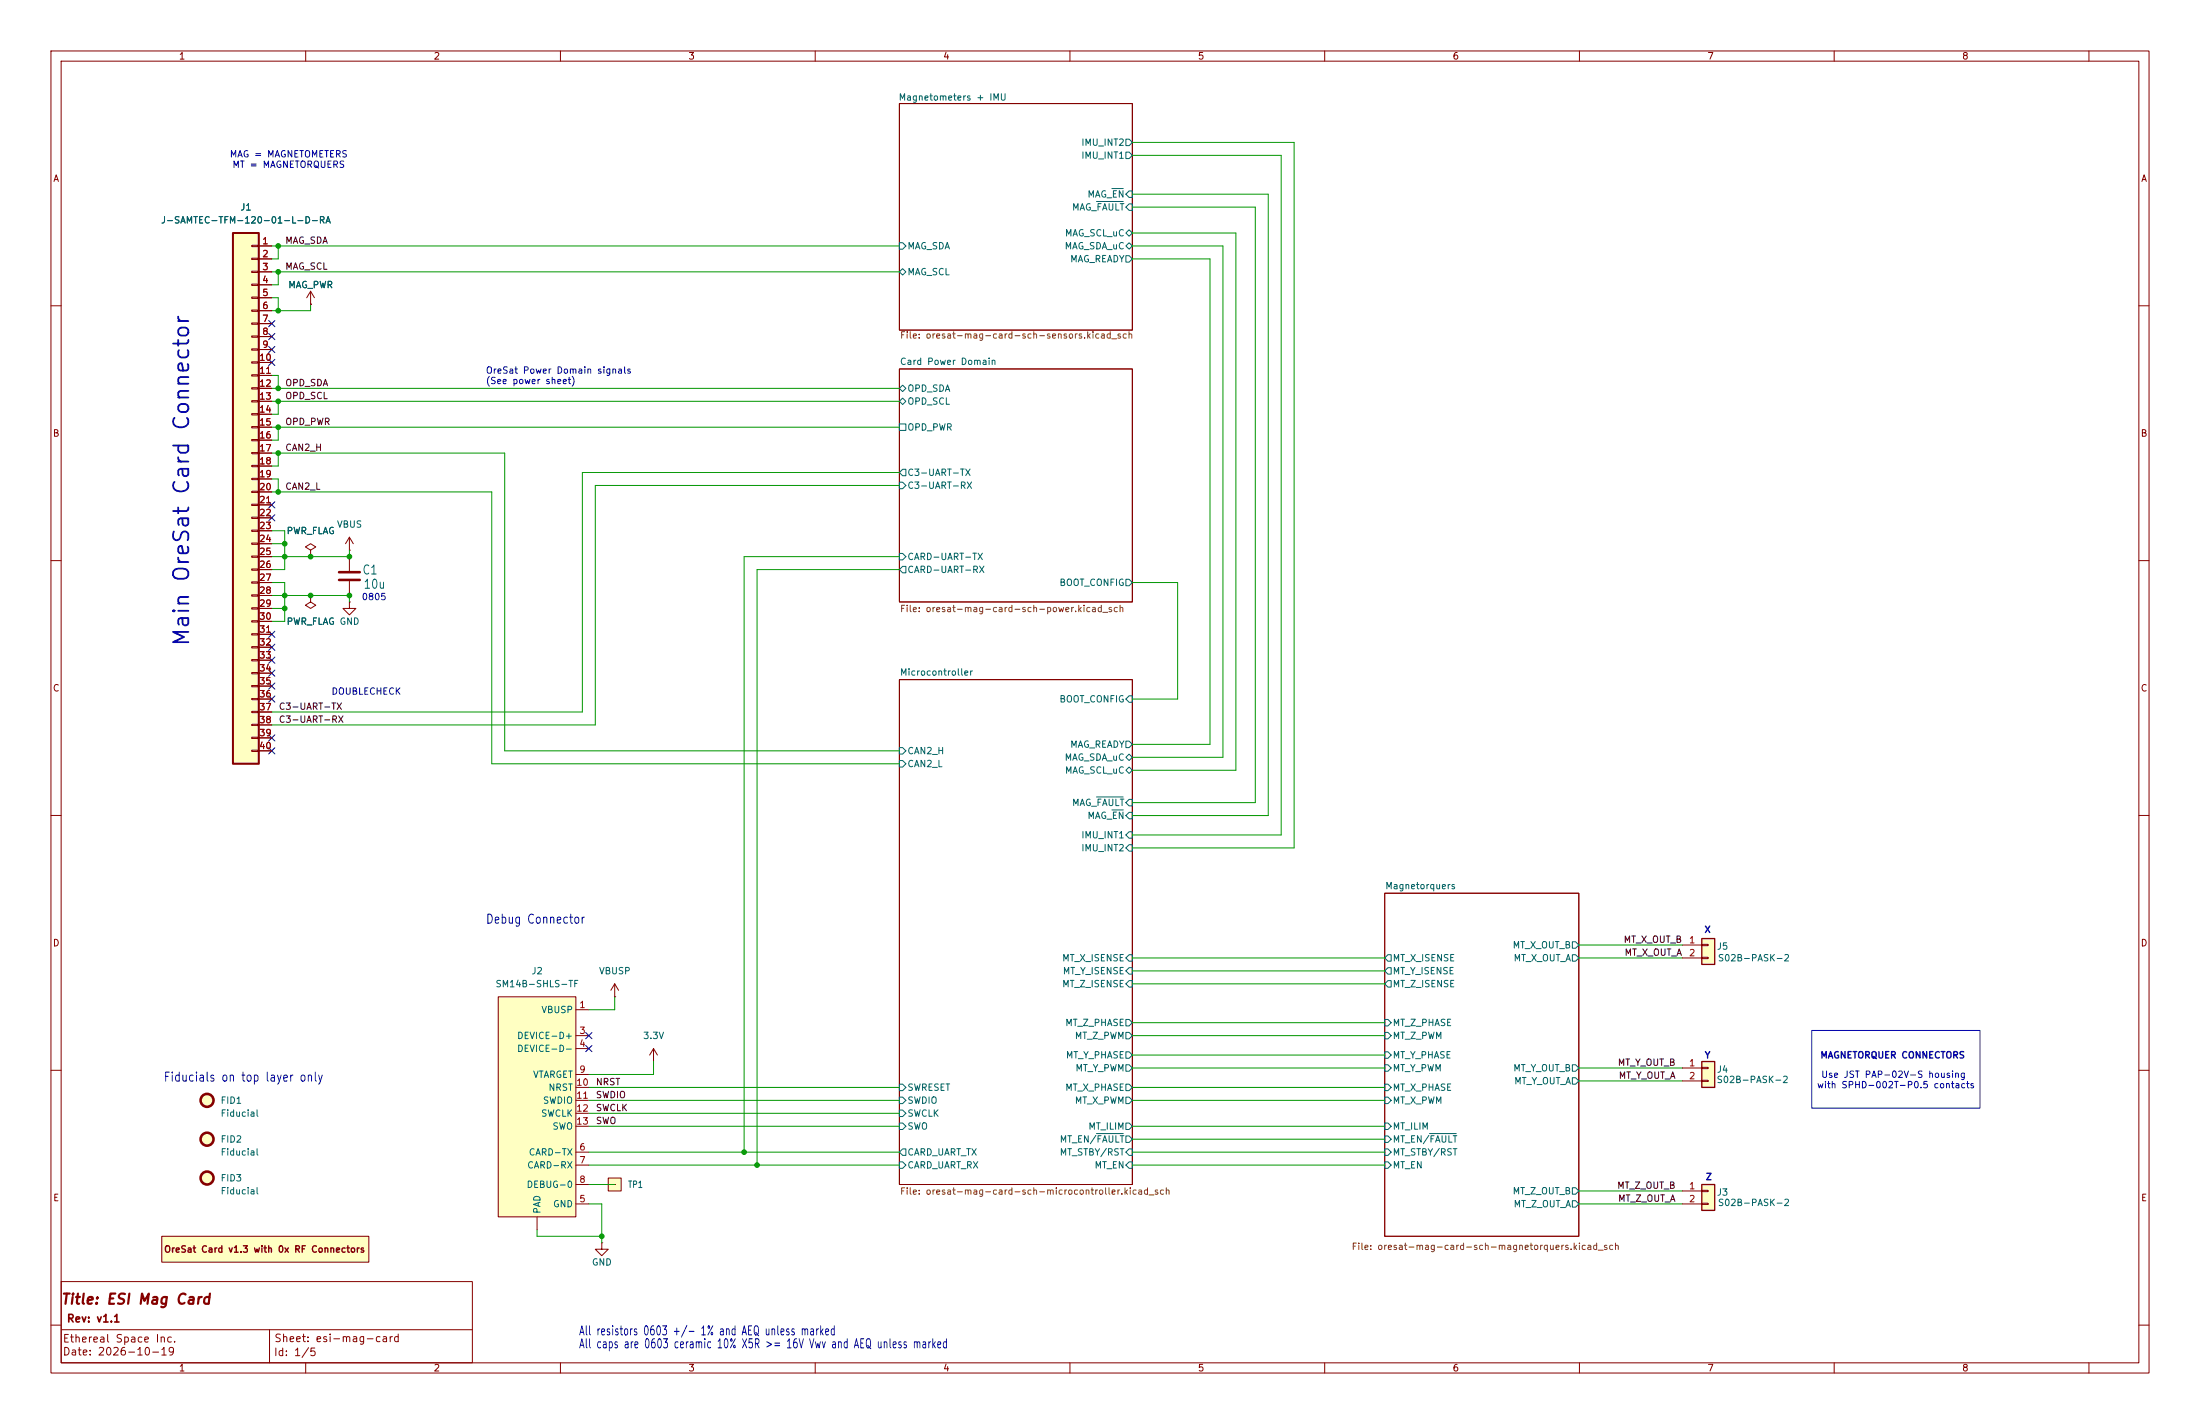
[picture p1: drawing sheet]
<svg xmlns="http://www.w3.org/2000/svg" width="432mm" height="279mm" viewBox="0 0 432 279" stroke-linecap="round" stroke-linejoin="round" font-family="sans-serif">
<g fill="none" stroke="#840000" stroke-width=".2">
<path d="M10 10h411.8v259.4h-411.8zM12 12h407.8v255.4h-407.8zM60 10v2M110 10v2M160 10v2M210 10v2M260 10v2M310 10v2M360 10v2M410 10v2M176.5 20.3h45.7v44.5h-45.7zM10 60h2"/>
<path d="M176.5 72.4h45.7v45.7h-45.7zM419.8 60h2M10 110h2M419.8 110h2M176.5 133.4h45.7v99h-45.7zM10 160h2M419.8 160h2M271.8 175.3h38.1v67.3h-38.1zM10 210h2M419.8 210h2M10 260h2M12 251.5h80.7v15.9h-80.7z"/>
<path d="M419.8 260h2M12.1 260.9h80.6M52.9 260.9v6.5M60 267.4v2M110 267.4v2M160 267.4v2M210 267.4v2M260 267.4v2M310 267.4v2M360 267.4v2M410 267.4v2"/>
</g>
<g fill="none" stroke="#006464" stroke-width=".2">
<path d="M215.2 39.5h5.3M218.2 37h2.3M221 27.3h.6l.6 .6-.6 .7h-.6zM221 29.8h.6l.6 .7-.6 .6h-.6zM221.6 37.5h.6v1.2h-.6l-.6-.6zM176.5 47.6h.7l.6 .7-.6 .6h-.7zM176.5 53.3l.7-.6 .6 .6-.6 .7zM221 50.2h.6l.6 .6-.6 .6h-.6zM221 48.3l.6-.7 .6 .7-.6 .6zM221 45.7l.6-.6 .6 .6-.6 .7zM221.6 40h.6v1.3h-.6l-.6-.7zM176.5 78.7l.7-.6 .6 .6-.6 .7z"/>
<path d="M176.5 76.2l.7-.6 .6 .6-.6 .6zM176.5 83.2h1.3v1.3h-1.3zM176.5 94.6h.7l.6 .7-.6 .6h-.7zM177.2 92.1h.6v1.2h-.6l-.7-.6zM176.5 108.6h.7l.6 .6-.6 .7h-.7zM177.2 111.1h.6v1.3h-.6l-.7-.6zM221 113.7h.6l.6 .6-.6 .6h-.6zM221.6 136.5h.6v1.3h-.6l-.6-.6zM176.5 149.2h.7l.6 .7-.6 .6h-.7zM176.5 146.7h.7l.6 .6-.6 .7h-.7zM215.2 156.4h5.3M218.2 158.9h2.3"/>
<path d="M221 145.4h.6l.6 .7-.6 .6h-.6zM221 148.6l.6-.6 .6 .6-.6 .6zM221 151.1l.6-.6 .6 .6-.6 .7zM221.6 159.4h.6v1.3h-.6l-.6-.7zM221.6 156.8h.6v1.3h-.6l-.6-.6zM221.6 163.2h.6v1.3h-.6l-.6-.7zM221.6 165.7h.6v1.3h-.6l-.6-.6zM221.6 192.4h.6v1.3h-.6l-.6-.7zM221.6 189.9h.6v1.2h-.6l-.6-.6zM221.6 187.3h.6v1.3h-.6l-.6-.6zM272.4 187.3h.6v1.3h-.6l-.6-.6zM272.4 189.9h.6v1.2h-.6l-.6-.6z"/>
<path d="M272.4 192.4h.6v1.3h-.6l-.6-.7zM308.6 187.3h.6l.7 .7-.7 .6h-.6zM308.6 184.8h.6l.7 .6-.7 .7h-.6zM176.5 215.3h.7l.6 .6-.6 .6h-.7zM176.5 217.8h.7l.6 .6-.6 .7h-.7zM176.5 212.7h.7l.6 .7-.6 .6h-.7zM221 208.9h.6l.6 .7-.6 .6h-.6zM221 202.6h.6l.6 .6-.6 .6h-.6zM221 215.3h.6l.6 .6-.6 .6h-.6zM221 200h.6l.6 .7-.6 .6h-.6zM221 206.4h.6l.6 .6-.6 .6h-.6zM221 212.7h.6l.6 .7-.6 .6h-.6z"/>
<path d="M271.8 200h.6l.6 .7-.6 .6h-.6zM271.8 202.6h.6l.6 .6-.6 .6h-.6zM271.8 206.4h.6l.6 .6-.6 .6h-.6zM271.8 208.9h.6l.6 .7-.6 .6h-.6zM271.8 212.7h.6l.6 .7-.6 .6h-.6zM271.8 215.3h.6l.6 .6-.6 .6h-.6zM308.6 208.9h.6l.7 .7-.7 .6h-.6zM308.6 211.5h.6l.7 .6-.7 .6h-.6zM176.5 220.3h.7l.6 .7-.6 .6h-.7zM176.5 228h.7l.6 .6-.6 .6h-.7zM177.2 225.4h.6v1.3h-.6l-.7-.6zM215.2 222.4h5.3"/>
<path d="M221 220.3h.6l.6 .7-.6 .6h-.6zM221 222.9h.6l.6 .6-.6 .7h-.6zM221.6 228h.6v1.2h-.6l-.6-.6zM221.6 225.4h.6v1.3h-.6l-.6-.6zM271.8 225.4h.6l.6 .7-.6 .6h-.6zM271.8 220.3h.6l.6 .7-.6 .6h-.6zM271.8 228h.6l.6 .6-.6 .6h-.6zM271.8 222.9h.6l.6 .6-.6 .7h-.6zM280.6 222.4h5.2M308.6 233h.6l.7 .7-.7 .6h-.6zM308.6 235.6h.6l.7 .6-.7 .7h-.6z"/>
</g>
<path d="M31.7 242.6h40.7v5.1h-40.7z" fill="#ffffc2"/>
<path d="M31.7 242.6h40.7v5.1h-40.7z" fill="none" stroke="#840000" stroke-width=".2"/>
<circle cx="40.6" cy="223.5" r="1.27" fill="#ffffc2" stroke="#ffffc2" stroke-width=".2"/>
<circle cx="40.6" cy="223.5" r="1.27" fill="none" stroke="#840000" stroke-width=".51"/>
<path d="M334 184.2h2.5v5h-2.5z" fill="#ffffc2"/>
<path d="M334 184.2h2.5v5h-2.5z" fill="none" stroke="#840000" stroke-width=".25"/>
<path d="M68.6 118.1v1.3h1.2l-1.2 1.3-1.3-1.3h1.3M68.6 118.1h.1M330.2 185.4h3.8M330.2 188h3.8M334 185.3h1.3v.2h-1.3zM334 187.8h1.3v.3h-1.3z" fill="none" stroke="#840000" stroke-width=".2"/>
<path d="M119.4 231.1h2.5v2.6h-2.5z" fill="#ffffc2"/>
<path d="M119.4 231.1h2.5v2.6h-2.5zM120.6 232.4h.1" fill="none" stroke="#840000" stroke-width=".2"/>
<path d="M97.8 195.6h15.2v43.2h-15.2z" fill="#ffffc2"/>
<g fill="none" stroke="#840000" stroke-width=".2">
<path d="M61 116.8v1.3l1 .6-1 .7-1.1-.7 1.1-.6M61 116.8h.1M61 108l1-.7-1-.6-1.1 .6 1.1 .7v1.2M61 109.2h.1M68.6 108h.1M68.6 105.4v2.6M68.6 109.2v2.8M68.6 114v2.8M68.6 105.4l-.8 1.3M68.6 105.4l.7 1.3M97.8 195.6h15.2v43.2h-15.2zM113 198.1h2.6"/>
<path d="M113 203.2h2.6M113 205.7h2.6M113 210.8h2.6M113 213.4h2.6M113 215.9h2.6M113 218.4h2.6M105.4 238.8v2.5M113 236.2h2.6M113 226.1h2.6M113 228.6h2.6M113 232.4h2.6M113 221h2.6"/>
<path d="M118.1 243.8v1.3h1.3l-1.3 1.3-1.3-1.3h1.3M118.1 243.8h.1"/>
</g>
<g fill="#ffffc2" stroke="#ffffc2" stroke-width=".2">
<circle cx="40.6" cy="231.1" r="1.27"/>
<circle cx="40.6" cy="215.9" r="1.27"/>
</g>
<g fill="none" stroke="#840000" stroke-width=".51">
<path d="M66.5 112.3h4.1M66.5 113.8h4.1"/>
<circle cx="40.6" cy="215.9" r="1.27"/>
<circle cx="40.6" cy="231.1" r="1.27"/>
</g>
<path d="M45.7 45.7h5.1v104.2h-5.1z" fill="#ffffc2"/>
<g fill="none" stroke="#840000" stroke-width=".2">
<path d="M49.4 48.1h1.3v.3h-1.3zM49.4 50.7h1.3v.2h-1.3zM49.4 53.2h1.3v.3h-1.3zM49.4 55.8h1.3v.2h-1.3zM49.4 58.3h1.3v.2h-1.3zM50.8 48.3h2.5M50.8 50.8h2.5M50.8 53.3h2.5M50.8 55.9h2.5M50.8 58.4h2.5M61 59.7h.1M61 57.2l-.8 1.2"/>
<path d="M61 57.2l.7 1.2M61 57.2v2.5M49.4 60.8h1.3v.3h-1.3zM49.4 63.4h1.3v.2h-1.3zM49.4 65.9h1.3v.3h-1.3zM49.4 68.5h1.3v.2h-1.3zM49.4 71h1.3v.2h-1.3zM49.4 73.5h1.3v.3h-1.3zM49.4 76.1h1.3v.2h-1.3zM49.4 78.6h1.3v.3h-1.3zM50.8 61h2.5M50.8 63.5h2.5"/>
<path d="M50.8 66h2.5M50.8 68.6h2.5M50.8 71.1h2.5M50.8 73.7h2.5M50.8 76.2h2.5M50.8 78.7h2.5M49.4 81.2h1.3v.2h-1.3zM49.4 83.7h1.3v.2h-1.3zM49.4 86.2h1.3v.3h-1.3zM49.4 88.8h1.3v.2h-1.3zM49.4 91.3h1.3v.3h-1.3zM49.4 93.9h1.3v.2h-1.3z"/>
<path d="M49.4 96.4h1.3v.2h-1.3zM49.4 98.9h1.3v.3h-1.3zM50.8 81.3h2.5M50.8 83.8h2.5M50.8 86.4h2.5M50.8 88.9h2.5M50.8 91.4h2.5M50.8 94h2.5M50.8 96.5h2.5M50.8 99.1h2.5M49.4 101.5h1.3v.2h-1.3zM49.4 104h1.3v.3h-1.3z"/>
<path d="M49.4 106.6h1.3v.2h-1.3zM49.4 109.1h1.3v.2h-1.3zM49.4 111.6h1.3v.3h-1.3zM49.4 114.2h1.3v.2h-1.3zM49.4 116.7h1.3v.3h-1.3zM49.4 119.3h1.3v.2h-1.3zM50.8 101.6h2.5M50.8 104.1h2.5M50.8 106.7h2.5M50.8 109.2h2.5M50.8 111.8h2.5M50.8 114.3h2.5"/>
<path d="M50.8 116.8h2.5M50.8 119.4h2.5M49.4 121.8h1.3v.2h-1.3zM49.4 124.3h1.3v.3h-1.3zM49.4 126.9h1.3v.2h-1.3zM49.4 129.4h1.3v.3h-1.3zM49.4 132h1.3v.2h-1.3zM49.4 134.5h1.3v.2h-1.3zM49.4 137h1.3v.3h-1.3zM49.4 139.6h1.3v.2h-1.3zM50.8 121.9h2.5M50.8 124.5h2.5"/>
<path d="M50.8 127h2.5M50.8 129.5h2.5M50.8 132.1h2.5M50.8 134.6h2.5M50.8 137.2h2.5M50.8 139.7h2.5M49.4 142.1h1.3v.3h-1.3zM49.4 144.7h1.3v.2h-1.3zM49.4 147.2h1.3v.2h-1.3zM50.8 142.2h2.5M50.8 144.8h2.5M50.8 147.3h2.5"/>
<path d="M120.6 195.6h.1M120.6 193l.8 1.3M120.6 193l-.7 1.3M120.6 193v2.6M128.3 205.7l-.8 1.3M128.3 205.7l.7 1.3M128.3 205.7v2.6"/>
</g>
<path d="M45.7 45.7h5.1v104.2h-5.1z" fill="none" stroke="#840000" stroke-width=".4"/>
<path d="M334 208.3h2.5v5.1h-2.5z" fill="#ffffc2"/>
<path d="M334 208.3h2.5v5.1h-2.5z" fill="none" stroke="#840000" stroke-width=".25"/>
<path d="M330.2 209.6h3.8M330.2 212.1h3.8M334 209.4h1.3v.3h-1.3zM334 212h1.3v.2h-1.3z" fill="none" stroke="#840000" stroke-width=".2"/>
<path d="M334 232.4h2.5v5.1h-2.5z" fill="#ffffc2"/>
<path d="M334 232.4h2.5v5.1h-2.5z" fill="none" stroke="#840000" stroke-width=".25"/>
<g fill="none" stroke="#840000" stroke-width=".2">
<path d="M50.8 48.3h2.5M50.8 50.8h2.5M50.8 53.3h2.5M50.8 55.9h2.5M50.8 58.4h2.5M61 59.7h.1M50.8 61h2.5M50.8 63.5h2.5M50.8 66h2.5M50.8 68.6h2.5M50.8 71.1h2.5M50.8 73.7h2.5"/>
<path d="M50.8 76.2h2.5M50.8 78.7h2.5M50.8 81.3h2.5M50.8 83.8h2.5M50.8 86.4h2.5M50.8 88.9h2.5M50.8 91.4h2.5M50.8 94h2.5M50.8 96.5h2.5M50.8 99.1h2.5M50.8 101.6h2.5M50.8 104.1h2.5"/>
<path d="M50.8 106.7h2.5M50.8 109.2h2.5M50.8 111.8h2.5M50.8 114.3h2.5M50.8 116.8h2.5M50.8 119.4h2.5M61 116.8h.1M61 109.2h.1M50.8 121.9h2.5M50.8 124.5h2.5M50.8 127h2.5M50.8 129.5h2.5"/>
<path d="M50.8 132.1h2.5M50.8 134.6h2.5M50.8 137.2h2.5M50.8 139.7h2.5M50.8 142.2h2.5M50.8 144.8h2.5M50.8 147.3h2.5M330.2 233.7h3.8M330.2 236.2h3.8M334 233.6h1.3v.2h-1.3zM334 236.1h1.3v.2h-1.3z"/>
</g>
<g fill="none" stroke="#009600" stroke-width=".2">
<path d="M222.2 27.9h31.8v138.5h-31.8M222.2 38.1h26.7v121.9h-26.7M222.2 30.5h29.3v133.3h-29.3M53.3 58.4h1.3v2.6M53.3 48.3h123.2M53.3 53.3h123.2M54.6 48.3v2.5h-1.3M54.6 53.3v2.6h-1.3M61 59.7v1.3h-7.7M222.2 50.8h15.3v95.3h-15.3M222.2 48.3h17.8v100.3h-17.8M222.2 45.7h20.4v105.4h-20.4"/>
<path d="M222.2 40.6h24.2v116.9h-24.2M53.3 73.7h1.3v2.5M53.3 78.7h123.2M53.3 76.2h123.2M54.6 78.7v2.6h-1.3M53.3 94h1.3v2.5M53.3 83.8h123.2M53.3 88.9h45.8v58.4h77.4M53.3 96.5h43.2v53.4h80M54.6 83.8v2.6h-1.3M54.6 88.9v2.5h-1.3M176.5 95.3h-59.7v46.9h-63.5"/>
<path d="M176.5 92.7h-62.2v47h-61M53.3 116.8h15.3v1.3M53.3 114.3h2.6v7.6h-2.6M53.3 119.4h2.6M53.3 104.1h2.6v7.7h-2.6M53.3 106.7h2.6M68.6 108v1.2h-15.3M176.5 111.8h-27.9v116.8M176.5 109.2h-30.5v116.9M222.2 114.3h8.9v22.9h-8.9M120.6 195.6v2.5h-5M222.2 188h49.6"/>
<path d="M222.2 190.5h49.6M222.2 193h49.6M309.9 188h20.3M309.9 185.4h20.3M115.6 215.9h60.9M115.6 213.4h60.9M115.6 218.4h60.9M128.3 208.3v2.5h-12.7M222.2 209.6h49.6M222.2 215.9h49.6M222.2 213.4h49.6M222.2 203.2h49.6"/>
<path d="M222.2 207h49.6M222.2 200.7h49.6M309.9 209.6h20.3M309.9 212.1h20.3M115.6 226.1h60.9M115.6 228.6h60.9M115.6 236.2h2.5v7.6M115.6 232.4h5M115.6 221h60.9M222.2 226.1h49.6M222.2 228.6h49.6M222.2 221h49.6"/>
<path d="M222.2 223.5h49.6M309.9 236.2h20.3M309.9 233.7h20.3M105.4 241.3v1.3h12.7"/>
</g>
<g fill="none" stroke="#000084" stroke-width=".2">
<path d="M52.7 70.5l1.2 1.2M52.7 68l1.2 1.2M52.7 65.4l1.2 1.2M52.7 62.9l1.2 1.2M53.9 70.5l-1.2 1.2M53.9 68l-1.2 1.2M53.9 65.4l-1.2 1.2M53.9 62.9l-1.2 1.2M52.7 98.5l1.2 1.2M53.9 98.5l-1.2 1.2M52.7 101l1.2 1.2M53.9 101l-1.2 1.2"/>
<path d="M52.7 126.4l1.2 1.2M52.7 123.9l1.2 1.2M52.7 128.9l1.2 1.2M52.7 134l1.2 1.2M52.7 131.5l1.2 1.2M52.7 136.6l1.2 1.2M53.9 126.4l-1.2 1.2M53.9 123.9l-1.2 1.2M53.9 128.9l-1.2 1.2M53.9 134l-1.2 1.2M53.9 131.5l-1.2 1.2M53.9 136.6l-1.2 1.2"/>
<path d="M52.7 144.2l1.2 1.2M52.7 146.7l1.2 1.2M53.9 144.2l-1.2 1.2M53.9 146.7l-1.2 1.2M115 205.1l1.2 1.2M115 202.6l1.2 1.2M116.2 205.1l-1.2 1.2M116.2 202.6l-1.2 1.2"/>
</g>
<path d="M355.6 202.2h33v15.2h-33z" fill="none" stroke="#0000c2" stroke-width=".2"/>
<g fill="#009600" stroke="#009600" stroke-width=".2">
<circle cx="54.6" cy="48.3" r=".46"/>
<circle cx="54.6" cy="53.3" r=".46"/>
<circle cx="54.6" cy="76.2" r=".46"/>
<circle cx="54.6" cy="61" r=".46"/>
<circle cx="54.6" cy="83.8" r=".46"/>
<circle cx="68.6" cy="116.8" r=".46"/>
<circle cx="54.6" cy="78.7" r=".46"/>
<circle cx="54.6" cy="96.5" r=".46"/>
<circle cx="68.6" cy="109.2" r=".46"/>
<circle cx="61" cy="109.2" r=".46"/>
<circle cx="61" cy="116.8" r=".46"/>
<circle cx="55.9" cy="119.4" r=".46"/>
<circle cx="54.6" cy="88.9" r=".46"/>
<circle cx="55.9" cy="106.7" r=".46"/>
<circle cx="55.9" cy="116.8" r=".46"/>
<circle cx="55.9" cy="109.2" r=".46"/>
<circle cx="148.6" cy="228.6" r=".46"/>
<circle cx="146" cy="226.1" r=".46"/>
<circle cx="118.1" cy="242.6" r=".46"/>
</g>
<text font-size="3" fill="#0000c2" x="37.9" y="127" transform="rotate(-90 37.9 127)">Main OreSat Card Connector</text>
<text font-size="2" fill="#840000" x="11.8" y="256.4">Title: ESI Mag Card</text>
<g font-size="1.8" fill="#006464">
<text x="71" y="113.2">C1</text>
<text x="71.2" y="116">10u</text>
</g>
<g font-size="1.8" fill="#0000c2">
<text x="95.2" y="181.7">Debug Connector</text>
<text x="32" y="212.7">Fiducials on top layer only</text>
<text x="113.5" y="262.5">All resistors 0603 +/- 1% and AEQ unless marked</text>
<text x="113.5" y="265">All caps are 0603 ceramic 10% X5R &gt;= 16V Vwv and AEQ unless marked</text>
</g>
<g font-size="1.5" fill="#840000">
<text x="12.2" y="263.8">Ethereal Space Inc.</text>
<text x="13" y="259.8">Rev: v1.1</text>
<text x="53.7" y="263.7">Sheet: esi-mag-card</text>
<text x="12.2" y="266.3">Date: 2026-10-19</text>
<text x="53.6" y="266.4">Id: 1/5</text>
</g>
<g font-size="1.3" fill="#840000">
<text x="35" y="12">1</text>
<text x="85" y="12">2</text>
<text x="135" y="12">3</text>
<text x="185" y="12">4</text>
<text x="235" y="12">5</text>
<text x="285" y="12">6</text>
<text x="335" y="12">7</text>
<text x="385" y="12">8</text>
<text x="10.3" y="36">A</text>
<text x="420.1" y="36">A</text>
<text x="10.3" y="86">B</text>
<text x="420.1" y="86">B</text>
<text x="10.3" y="136">C</text>
<text x="420.1" y="136">C</text>
<text x="10.3" y="186">D</text>
<text x="420.1" y="186">D</text>
<text x="10.3" y="236">E</text>
<text x="420.1" y="236">E</text>
<text x="32.1" y="246.1">OreSat Card v1.3 with 0x RF Connectors</text>
<text x="35" y="269.4">1</text>
<text x="85" y="269.4">2</text>
<text x="135" y="269.4">3</text>
<text x="185" y="269.4">4</text>
<text x="235" y="269.4">5</text>
<text x="285" y="269.4">6</text>
<text x="335" y="269.4">7</text>
<text x="385" y="269.4">8</text>
</g>
<g font-size="1.3" fill="#006464">
<text x="176.3" y="20">Magnetometers + IMU</text>
<text x="212.1" y="28.9">IMU_INT2</text>
<text x="212.1" y="31.5">IMU_INT1</text>
<text x="47.1" y="41.6">J1</text>
<text x="210.3" y="41.6">MAG_FAULT</text>
<text x="213.3" y="39.1">MAG_EN</text>
<text x="31.5" y="44.2">J-SAMTEC-TFM-120-01-L-D-RA</text>
<text x="208.9" y="46.7">MAG_SCL_uC</text>
<text x="178" y="49.2">MAG_SDA</text>
<text x="208.9" y="49.2">MAG_SDA_uC</text>
<text x="209.9" y="51.8">MAG_READY</text>
<text x="56.5" y="56.9">MAG_PWR</text>
<text x="178" y="54.3">MAG_SCL</text>
<text x="176.5" y="71.9">Card Power Domain</text>
<text x="178" y="77.2">OPD_SDA</text>
<text x="178" y="79.7">OPD_SCL</text>
<text x="178" y="84.8">OPD_PWR</text>
<text x="178" y="93.7">C3-UART-TX</text>
<text x="178" y="96.2">C3-UART-RX</text>
<text x="56.1" y="105.1">PWR_FLAG</text>
<text x="66" y="103.8">VBUS</text>
<text x="178" y="110.2">CARD-UART-TX</text>
<text x="178" y="112.7">CARD-UART-RX</text>
<text x="207.8" y="115.3">BOOT_CONFIG</text>
<text x="56.1" y="122.9">PWR_FLAG GND</text>
<text x="56.1" y="122.9">PWR_FLAG</text>
<text x="176.5" y="132.9">Microcontroller</text>
<text x="207.8" y="138.1">BOOT_CONFIG</text>
<text x="178" y="148.3">CAN2_H</text>
<text x="208.9" y="149.6">MAG_SDA_uC</text>
<text x="209.9" y="147">MAG_READY</text>
<text x="178" y="150.8">CAN2_L</text>
<text x="208.9" y="152.1">MAG_SCL_uC</text>
<text x="210.3" y="158.5">MAG_FAULT</text>
<text x="213.3" y="161">MAG_EN</text>
<text x="212.1" y="164.8">IMU_INT1</text>
<text x="212.1" y="167.3">IMU_INT2</text>
<text x="271.8" y="174.8">Magnetorquers</text>
<text x="104.2" y="191.5">J2</text>
<text x="117.5" y="191.5">VBUSP</text>
<text x="208.4" y="188.9">MT_X_ISENSE</text>
<text x="208.5" y="191.5">MT_Y_ISENSE</text>
<text x="273.2" y="188.9">MT_X_ISENSE</text>
<text x="273.2" y="191.5">MT_Y_ISENSE</text>
<text x="296.8" y="186.4">MT_X_OUT_B</text>
<text x="297" y="188.9">MT_X_OUT_A</text>
<text x="336.9" y="186.6">J5</text>
<text x="337.1" y="188.9">S02B-PASK-2</text>
<text x="97.1" y="194">SM14B-SHLS-TF</text>
<text x="208.4" y="194">MT_Z_ISENSE</text>
<text x="273.2" y="194">MT_Z_ISENSE</text>
<text x="106.2" y="199.1">VBUSP</text>
<text x="209" y="201.6">MT_Z_PHASE</text>
<text x="273.2" y="201.6">MT_Z_PHASE</text>
<text x="101.4" y="204.2">DEVICE-D+</text>
<text x="101.4" y="206.7">DEVICE-D-</text>
<text x="126.1" y="204.2">3.3V</text>
<text x="209.1" y="208">MT_Y_PHASE</text>
<text x="210.8" y="204.2">MT_Z_PWM</text>
<text x="273.2" y="204.2">MT_Z_PWM</text>
<text x="273.2" y="208">MT_Y_PHASE</text>
<text x="104.5" y="211.8">VTARGET</text>
<text x="107.5" y="214.3">NRST</text>
<text x="178" y="214.3">SWRESET</text>
<text x="209" y="214.3">MT_X_PHASE</text>
<text x="211" y="210.5">MT_Y_PWM</text>
<text x="273.2" y="210.5">MT_Y_PWM</text>
<text x="273.2" y="214.3">MT_X_PHASE</text>
<text x="296.9" y="210.5">MT_Y_OUT_B</text>
<text x="297.1" y="213.1">MT_Y_OUT_A</text>
<text x="336.8" y="212.8">S02B-PASK-2</text>
<text x="336.9" y="210.8">J4</text>
<text x="43.2" y="216.9">FID1</text>
<text x="43.2" y="219.4">Fiducial</text>
<text x="106.1" y="219.4">SWCLK</text>
<text x="106.5" y="216.9">SWDIO</text>
<text x="108.3" y="222">SWO</text>
<text x="178" y="216.9">SWDIO</text>
<text x="178" y="219.4">SWCLK</text>
<text x="178" y="222">SWO</text>
<text x="210.8" y="216.9">MT_X_PWM</text>
<text x="213.5" y="222">MT_ILIM</text>
<text x="273.2" y="216.9">MT_X_PWM</text>
<text x="273.2" y="222">MT_ILIM</text>
<text x="43.2" y="224.5">FID2</text>
<text x="43.2" y="227">Fiducial</text>
<text x="103.7" y="227">CARD-TX</text>
<text x="178" y="227">CARD_UART_TX</text>
<text x="207.9" y="224.5">MT_EN/FAULT</text>
<text x="207.9" y="227">MT_STBY/RST</text>
<text x="273.2" y="227">MT_STBY/RST</text>
<text x="273.2" y="224.5">MT_EN/FAULT</text>
<text x="43.2" y="232.1">FID3</text>
<text x="103.2" y="233.4">DEBUG-0</text>
<text x="103.4" y="229.6">CARD-RX</text>
<text x="123.2" y="233.4">TP1</text>
<text x="178" y="229.6">CARD_UART_RX</text>
<text x="214.7" y="229.6">MT_EN</text>
<text x="273.2" y="229.6">MT_EN</text>
<text x="43.2" y="234.7">Fiducial</text>
<text x="106.4" y="238.3" transform="rotate(-90 106.4 238.3)">PAD</text>
<text x="108.4" y="237.2">GND</text>
<text x="296.8" y="234.7">MT_Z_OUT_B</text>
<text x="297" y="237.2">MT_Z_OUT_A</text>
<text x="336.9" y="234.9">J3</text>
<text x="337.1" y="236.9">S02B-PASK-2</text>
<text x="116.1" y="248.6">GND</text>
</g>
<g font-size="1.3" fill="#0000c2">
<text x="45" y="31.2">MAG = MAGNETOMETERS</text>
<text x="45.5" y="33.2">MT = MAGNETORQUERS</text>
<text x="95.2" y="73.6">OreSat Power Domain signals</text>
<text x="95.2" y="75.7">(See power sheet)</text>
<text x="70.9" y="118.1">0805</text>
<text x="64.9" y="136.6">DOUBLECHECK</text>
<text x="334.4" y="183.3">X</text>
<text x="334.5" y="208">Y</text>
<text x="357.2" y="208">MAGNETORQUER CONNECTORS</text>
<text x="356.5" y="213.8">with SPHD-002T-P0.5 contacts</text>
<text x="357.3" y="211.8">Use JST PAP-02V-S housing</text>
<text x="334.7" y="231.9">Z</text>
</g>
<g font-size="1.3" fill="#a90000">
<text x="51.4" y="48.2">1</text>
<text x="51.4" y="50.8">2</text>
<text x="51.4" y="53.3">3</text>
<text x="51.4" y="55.9">4</text>
<text x="51.4" y="58.4">5</text>
<text x="51.4" y="60.9">6</text>
<text x="51.4" y="63.5">7</text>
<text x="50.8" y="71.1">10</text>
<text x="51.4" y="66">8</text>
<text x="51.4" y="68.6">9</text>
<text x="50.8" y="73.6">11</text>
<text x="50.8" y="76.2">12</text>
<text x="50.8" y="78.7">13</text>
<text x="50.8" y="81.3">14</text>
<text x="50.8" y="83.8">15</text>
<text x="50.8" y="86.3">16</text>
<text x="50.8" y="88.9">17</text>
<text x="50.8" y="91.4">18</text>
<text x="50.8" y="94">19</text>
<text x="50.8" y="96.5">20</text>
<text x="50.8" y="99">21</text>
<text x="50.8" y="101.6">22</text>
<text x="50.8" y="104.1">23</text>
<text x="50.8" y="106.7">24</text>
<text x="50.8" y="109.2">25</text>
<text x="50.8" y="111.7">26</text>
<text x="50.8" y="114.3">27</text>
<text x="50.8" y="116.8">28</text>
<text x="50.8" y="119.4">29</text>
<text x="50.8" y="121.9">30</text>
<text x="50.8" y="124.4">31</text>
<text x="50.8" y="127">32</text>
<text x="50.8" y="129.5">33</text>
<text x="50.8" y="132.1">34</text>
<text x="50.8" y="134.6">35</text>
<text x="50.8" y="137.1">36</text>
<text x="50.8" y="139.7">37</text>
<text x="50.8" y="142.2">38</text>
<text x="50.8" y="144.8">39</text>
<text x="50.8" y="147.3">40</text>
<text x="331.4" y="185.4">1</text>
<text x="331.4" y="187.9">2</text>
<text x="113.6" y="198.1">1</text>
<text x="113.6" y="203.2">3</text>
<text x="113.6" y="205.7">4</text>
<text x="331.4" y="209.5">1</text>
<text x="113" y="213.3">10</text>
<text x="113" y="215.9">11</text>
<text x="113.6" y="210.8">9</text>
<text x="331.4" y="212.1">2</text>
<text x="113" y="218.4">12</text>
<text x="113" y="221">13</text>
<text x="113.6" y="226">6</text>
<text x="113.6" y="228.6">7</text>
<text x="113.6" y="232.4">8</text>
<text x="331.4" y="233.7">1</text>
<text x="113.6" y="236.2">5</text>
<text x="331.4" y="236.2">2</text>
</g>
<g font-size="1.3" fill="#0f0f0f">
<text x="55.9" y="48.1">MAG_SDA</text>
<text x="55.9" y="53.2">MAG_SCL</text>
<text x="55.9" y="76.1">OPD_SDA</text>
<text x="55.9" y="83.7">OPD_PWR</text>
<text x="55.9" y="78.6">OPD_SCL</text>
<text x="55.9" y="88.8">CAN2_H</text>
<text x="55.9" y="96.4">CAN2_L</text>
<text x="54.6" y="139.6">C3-UART-TX</text>
<text x="54.6" y="142.1">C3-UART-RX</text>
<text x="318.6" y="185.3">MT_X_OUT_B</text>
<text x="318.7" y="187.8">MT_X_OUT_A</text>
<text x="317.4" y="209.4">MT_Y_OUT_B</text>
<text x="116.8" y="213.2">NRST</text>
<text x="116.8" y="215.8">SWDIO</text>
<text x="317.6" y="212">MT_Y_OUT_A</text>
<text x="116.8" y="220.9">SWO</text>
<text x="116.8" y="218.3">SWCLK</text>
<text x="317.3" y="233.6">MT_Z_OUT_B</text>
<text x="317.5" y="236.1">MT_Z_OUT_A</text>
</g>
<g font-size="1.3" fill="#725600">
<text x="176.5" y="66.7">File: oresat-mag-card-sch-sensors.kicad_sch</text>
<text x="176.5" y="120.4">File: oresat-mag-card-sch-power.kicad_sch</text>
<text x="176.5" y="234.7">File: oresat-mag-card-sch-microcontroller.kicad_sch</text>
<text x="265.2" y="245.6">File: oresat-mag-card-sch-magnetorquers.kicad_sch</text>
</g>
</svg>
